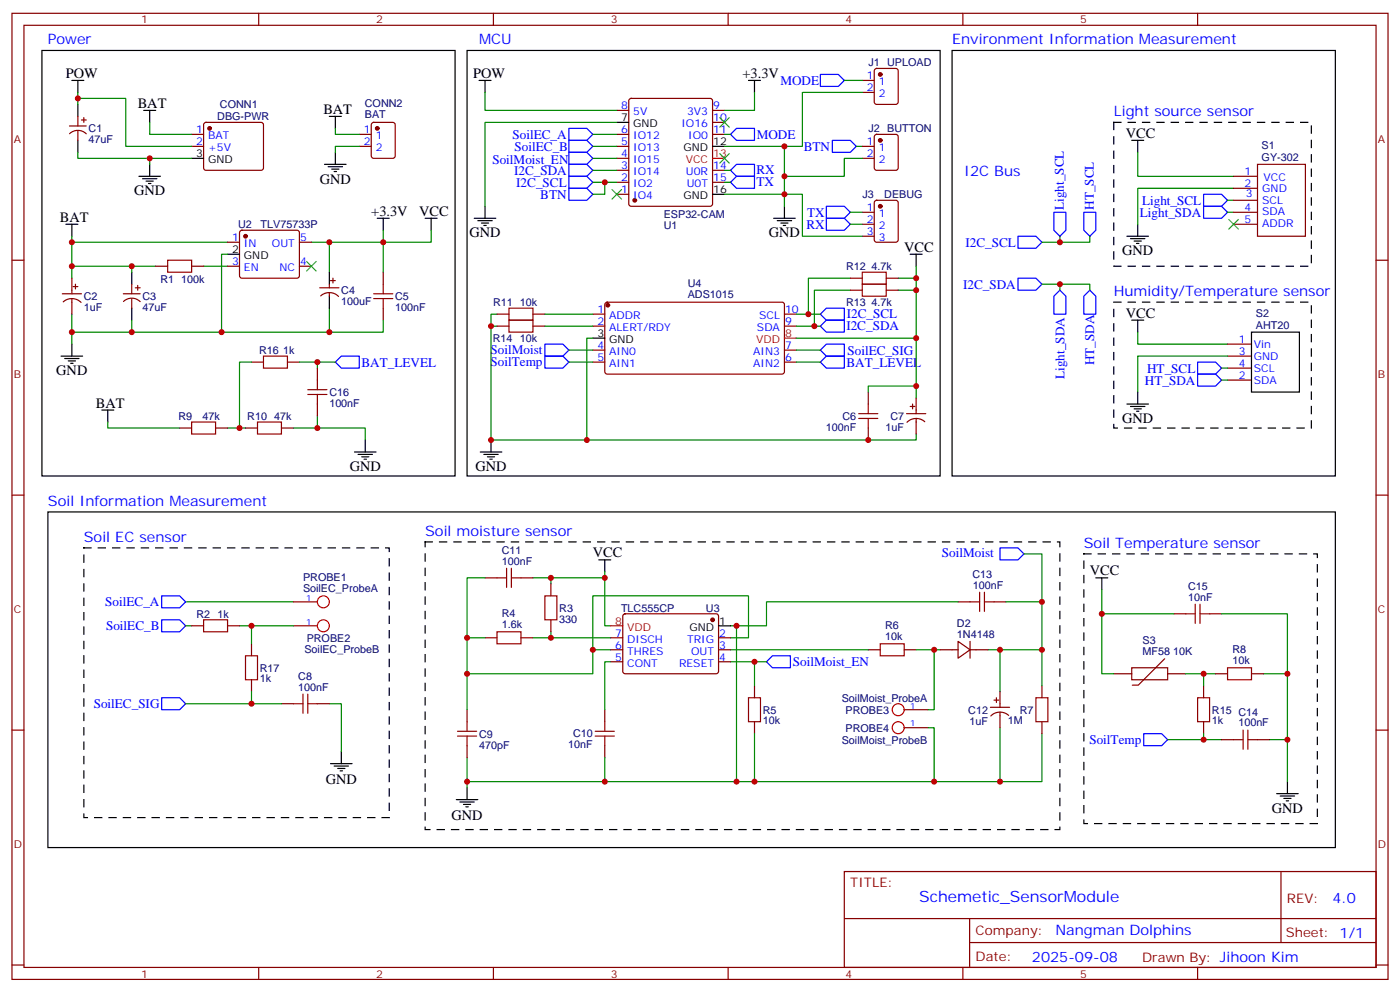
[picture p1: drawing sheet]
<svg xmlns="http://www.w3.org/2000/svg" width="412mm" height="292mm" viewBox="0 0 412 292" stroke-linecap="round" stroke-linejoin="round" font-family="sans-serif">
<g fill="none" stroke="#870000" stroke-width=".35">
<path d="M3.5 3.9h405.4v284.4h-405.4zM7.1 7.4h398.2v277.3h-398.2zM76.2 3.9v3.5M145.3 3.9v3.5M214.5 3.9v3.5M283.6 3.9v3.5M352.8 3.9v3.5M20.5 37.1h4.9M20.5 39.3a3.5 3.5 0 0 1 4.9 .1M22.9 34.3v2.8M22.9 38.5v2.8M24 35.3h1.4"/>
<path d="M24.7 34.6v1.4M56.4 39.5h3.6M60.2 36.2l.5-.2h16.2l.5 .2 .2 .5v12.7l-.2 .5-.5 .2h-16.2l-.5-.2-.2-.5v-12.7zM105.8 39.5h3.6M109.6 36.2l.5-.2h5.6l.7 .4v9.5l-.4 .6-5.9 .1-.7-.5v-9.4zM181.7 39.5h3.5M181.7 32.5h3.5M185.4 29.2l.5-.2h23.3l.5 .2 .2 .5v30.3l-.2 .5-.5 .2h-23.3l-.5-.2-.2-.5v-30.3zM209.9 39.5h3.5M209.9 32.5h3.5M209.9 36h3.5M254 23.7h3.5"/>
<path d="M254 27.2h3.5M257.8 20.4l.4-.3h5.7l.6 .5 .1 9.4-.5 .7h-5.9l-.6-.4-.1-9.5zM257.8 39.8l.4-.3h5.7l.6 .5 .1 9.4-.5 .7h-5.9l-.6-.4-.1-9.4zM56.4 43.1h3.6M105.8 43.1h3.6M181.7 57.2h3.5M181.7 53.7h3.5M181.7 50.1h3.5M181.7 46.6h3.5M181.7 43.1h3.5M209.9 53.7h3.5M209.9 50.1h3.5"/>
<path d="M254 46.6h3.5M254 43.1h3.5M257.8 59.2l.4-.3h5.7l.6 .5 .1 11.2-.5 .6-5.9 .1-.6-.5-.1-11.1zM363.4 51.9h7M363.4 55.4h7M363.4 58.9h7M370.4 48.4h14.1v21.1h-14.1zM3.5 76.6h3.6M45.9 78.4h3.5M56.4 78.4h3.6M67 78.4h3.6M67 71.3h3.6"/>
<path d="M70.8 68l.5-.2h16.2l.5 .2 .2 .5v12.7l-.2 .5-.5 .2h-16.2l-.5-.3-.2-.4v-12.7zM88.2 78.4h3.5M88.2 71.3h3.5M254 62.5h3.5M254 66h3.5M254 69.5h3.5M363.4 62.5h7M363.4 66h7M405.3 76.6h3.6M18.3 86.5h5.7M18.6 88.8a3.8 3.8 0 0 1 5.3 .2M21.2 81.9v4.6"/>
<path d="M21.2 87.9v4.6M21.5 84.3h1.4M22.2 83.6v1.5M36.3 86.5h5M36.4 88.7a3.5 3.5 0 0 1 4.9 .1M38.8 83.6v2.9M38.8 87.9v2.8M39.9 84.7h1.4M40.6 84v1.4M94.2 84.7h5.6M94.5 87.1a3.8 3.8 0 0 1 5.2 .1M97 83.6v1.1"/>
<path d="M97 86.1v1.1M97.4 82.6h1.4M98.1 81.9v1.4M112.9 80.1v3.5M112.9 90.7v3.5M146.4 92.5h3.5M146.4 96h3.5M157 92.5h3.5M157 96h3.5M174.6 92.5h3.6M174.6 96h3.6M178.4 89.1l.5-.2 51.7 .1 .5 .6-.1 20.1-.6 .4-51.8-.1-.4-.6v-19.8z"/>
<path d="M231.1 92.5h3.5M231.1 96h3.5M250.5 81.9h3.5M250.5 85.4h3.5M261.1 81.9h3.5M261.1 85.4h3.5M74.1 106.6h3.5M84.7 106.6h3.5M93.5 108.3v3.6M93.5 118.9v3.5M174.6 103h3.6M174.6 106.6h3.6"/>
<path d="M231.1 103h3.5M231.1 106.6h3.5M255.8 115.4v3.5M268.1 119.6h1.4M268.8 118.9v1.4M269.9 117.2v4.5M361.6 101.3h7.1M361.6 104.8h7.1M361.6 108.3h7.1M361.6 111.9h7.1M52.9 126h3.5M63.5 126h3.5"/>
<path d="M72.3 126h3.5M82.9 126h3.5M255.8 126v3.5M267.1 121.7h5.6M269.9 123.2v4.5M272.4 124.1a3.8 3.8 0 0 0-5.2 .2M3.5 145.7h3.6M405.3 145.7h3.6M86.4 177.1h7.1M142.9 170.1h3.5M153.5 170.1h3.5M162.3 171.8v3.6"/>
<path d="M282.2 177.1h3.6M292.8 177.1h3.5M56.4 184.2h3.6M67 184.2h3.6M74.1 189.5v3.5M86.4 184.2h7.1M142.9 187.7h3.5M153.5 187.7h3.5M162.3 182.4v3.5M179.9 187.7h3.5M179.9 191.2h3.5M179.9 194.8h3.5"/>
<path d="M183.7 180.9l.4-.2h27.1l.5 .7-.1 16.5-.6 .4-27.1-.1-.5-.6v-16.2zM211.7 187.7h3.5M211.7 191.2h3.5M211.7 194.8h3.5M255.8 191.2h3.5M266.3 191.2h3.6M276.9 191.2h5.3M282.2 188.8l3.6 2.4-3.6 2.5zM285.8 191.2h5.2M285.8 188.8v4.9M328.1 198.3h5.3M333.4 196.5h10.6v3.6h-10.6z"/>
<path d="M343.1 193.9l-7.8 7.7h-1.7M344 198.3h5.2M345.7 180.7h3.5M356.3 180.7h3.5M358.1 198.3h3.5M368.7 198.3h3.5M3.5 214.9h3.6M74.1 200.1v3.5M82.9 207.1h3.5M93.5 207.1h3.5M137.6 208.9v3.5M137.6 219.5v3.5"/>
<path d="M178.2 208.9v3.5M178.2 219.5v3.5M222.2 201.8v3.6M222.2 212.4v3.5M266.3 208.9h7.1M266.3 214.2h7.1M291.7 208.2h5.7M292.8 206.1h1.4M293.5 205.4v1.4M294.6 203.6v4.6M294.6 209.6v4.6M297.1 210.6a3.8 3.8 0 0 0-5.2 .1"/>
<path d="M306.9 201.8v3.6M306.9 212.4v3.5M354.5 201.8v3.6M354.5 212.4v3.5M359.8 217.7h3.6M370.4 217.7h3.5M405.3 214.9h3.6M248.7 256.5h156.6v28.2h-156.6zM377.3 256.5v20.9M248.7 270.4h156.5M285.6 277.4h119.6M285.6 270.4v14.1"/>
<path d="M3.5 284h3.6M76.2 284.7v3.6M145.3 284.7v3.6M214.5 284.7v3.6M283.6 284.7v3.6M352.8 284.7v3.6M405.3 284h3.6"/>
</g>
<g fill="#870000" stroke="#870000" stroke-width=".35">
<circle cx="187" cy="58.9" r=".53"/>
<circle cx="61.7" cy="37.8" r=".53"/>
<circle cx="259.3" cy="60.7" r=".53"/>
<circle cx="259.3" cy="21.9" r=".53"/>
<circle cx="72.3" cy="69.5" r=".53"/>
<circle cx="179" cy="89.8" r=".53"/>
<circle cx="259.3" cy="41.3" r=".53"/>
<circle cx="111.1" cy="37.8" r=".53"/>
<circle cx="209.9" cy="182.4" r=".53"/>
</g>
<g fill="none" stroke="#000" stroke-width=".35">
<path d="M12.3 14.9h121.8v125.2h-121.8zM137.6 14.9h139.3v125.2h-139.3zM280.5 14.9h112.8v125.2h-112.8zM21.2 23.7h3.5M22.9 23.7v3.5M22.9 30.7v3.6M42.3 32.5h3.6M44.1 32.5v3.5M97 34.3h3.5M98.8 34.3v3.5M141.1 23.7h3.5M142.9 23.7v3.5"/>
<path d="M181.7 36h3.5M220.5 23.7h3.5M222.2 23.7v3.5M22.9 41.3v3.5M40.9 51.9h6.4M42 52.6h4.2M43 53.3h2.2M43.7 54h.7M44.1 48.4v3.5M56.4 46.6h3.6M95.6 48.4h6.4M96.7 49.1h4.2"/>
<path d="M97.7 49.8h2.1M98.4 50.5h.7M98.8 44.8v3.6M209.9 43.1h3.5M209.9 57.2h3.5M333.4 41.3h3.5M335.1 41.3v3.5M19.4 66h3.5M21.2 66v3.5M67 74.8h3.6M111.1 64.2h3.6M112.9 64.2v3.6"/>
<path d="M125.2 64.2h3.6M127 64.2v3.6M139.7 64.2h6.3M140.8 64.9h4.2M141.8 65.7h2.1M142.5 66.4h.7M142.9 60.7v3.5M227.9 64.2h6.3M229 64.9h4.2M230 65.7h2.1M230.7 66.4h.7M231.1 60.7v3.5"/>
<path d="M268.1 74.8h3.5M269.9 74.8v3.6M332 69.5h6.3M333 70.2h4.3M334.1 70.9h2.1M334.8 71.6h.7M335.1 66v3.5M38.8 80.1v3.5M38.8 90.7v3.5M97 80.1v3.5M97 87.2v3.5M174.6 99.5h3.6"/>
<path d="M333.4 94.2h3.5M335.1 94.2v3.6M368.7 97.8h14.1v17.6h-14.1zM18 104.8h6.3M19 105.5h4.3M20.1 106.2h2.1M20.8 106.9h.7M21.2 101.3v3.5M332 118.9h6.3M333 119.6h4.3M335.1 115.4v3.5M30 120.7h3.5"/>
<path d="M31.7 120.7v3.5M104.4 133h6.4M105.5 133.7h4.2M106.5 134.4h2.2M107.2 135.1h.7M107.6 129.5v3.5M141.5 133h6.3M142.5 133.7h4.3M143.6 134.4h2.1M144.3 135.1h.7M144.6 129.5v3.5M334.1 120.3h2.1"/>
<path d="M334.8 121h.7M14.1 150.7h379.2v98.7h-379.2zM176.4 164.8h3.5M178.2 164.8v3.5M322.8 170.1h3.5M324.6 170.1v3.5M211.7 184.2h3.5M97.4 224.8h6.3M98.4 225.5h4.3M99.5 226.2h2.1M100.2 226.9h.7M100.5 221.2v3.6"/>
<path d="M134.4 235.3h6.4M135.5 236h4.2M136.5 236.7h2.1M137.2 237.5h.7M137.6 231.8v3.5M376.1 233.6h6.3M377.1 234.3h4.3M378.2 235h2.1M378.9 235.7h.7M379.2 230v3.6"/>
</g>
<g fill="none" stroke="#f00" stroke-width=".35">
<path d="M209.9 46.6h3.5M231.1 99.5h3.5M179.9 184.2h3.5"/>
<circle cx="95.2" cy="177.1" r="1.76"/>
<circle cx="95.2" cy="184.2" r="1.76"/>
<circle cx="264.6" cy="214.2" r="1.76"/>
<circle cx="264.6" cy="208.9" r="1.76"/>
</g>
<g fill="none" stroke="#008700" stroke-width=".35">
<path d="M22.9 29h14.1v14.1h19.4M22.9 27.2v3.5M44.1 36v3.5h12.3M98.8 37.8v1.7h7M142.9 27.2v5.3h38.8M174.6 39.5h7.1M181.7 36h-38.8v24.7M213.4 39.5h1.8M222.2 27.2v5.3h-8.8M248.7 23.7h5.3M254 27.2h-17.6v15.9h-5.3M22.9 44.8v1.8h21.2"/>
<path d="M56.4 46.6h-12.3v1.8M105.8 43.1h-7v1.7M174.6 43.1h7.1M174.6 50.1h7.1M174.6 53.7h7.1M174.6 46.6h7.1M178.2 53.7v3.5h-3.6M213.4 57.2h17.7v3.5M213.4 43.1h17.7v14.1h5.3v12.3h17.6M213.4 50.1h1.8M213.4 53.7h1.8M252.2 43.1h1.8"/>
<path d="M254 46.6h-5.3v5.3h-17.6M335.1 44.8v7.1h28.3M361.6 58.9h1.8M363.4 55.4h-28.3v10.6M21.2 69.5v1.8h45.8M21.2 71.3v7.1h24.7M21.2 78.4v3.5M38.8 78.4v1.7M60 78.4h7M67 74.8h-1.7v23M97 71.3v8.8M112.9 67.8v3.5h-21.2"/>
<path d="M127 67.8v3.5h-14.1v8.8M250.5 62.5h3.5M250.5 66h3.5M269.9 78.4v21.1h-35.3M312.2 69.5v1.8M321 69.5v1.8h-14.1M361.6 62.5h1.8M21.2 92.5v8.8M38.8 94.2v3.6M97 90.7v7.1h-75.8M112.9 94.2v3.6h-15.9M144.6 96h1.8"/>
<path d="M146.4 92.5h-1.8v37h125.3v-1.8M160.5 96h14.1M160.5 92.5h14.1M174.6 99.5h-1.7v30M234.6 96h7.1M234.6 92.5h7.1M250.5 85.4h-10.6v10.6M250.5 81.9h-12.4v10.6M264.6 81.9h5.3M264.6 85.4h5.3M269.9 99.5v17.7M306.9 83.6h14.1v1.8"/>
<path d="M312.2 83.6v1.8M335.1 97.8v3.5h26.5M74.1 106.6h-3.5v19.4M88.2 106.6h10.6M93.5 106.6v1.7M167.6 103h7M167.6 106.6h7M234.6 103h7.1M234.6 106.6h7.1M269.9 113.6h-14.1v1.8M359.8 108.3h1.8M359.8 111.9h1.8"/>
<path d="M361.6 104.8h-26.5v10.6M31.7 124.2v1.8h21.2M67 126h5.3M86.4 126h21.2v3.5M93.5 122.4v3.6M54.7 177.1h31.7M142.9 170.1h-5.3v17.6M157 170.1h5.3v1.7M162.3 170.1h15.9M178.2 168.3v15.9h1.7M282.2 177.1h-56.4v7.1h-8.8M296.3 177.1h10.6"/>
<path d="M301.6 163h5.3v38.8M324.6 173.6v24.7h3.5M54.7 184.2h1.7M70.6 184.2h15.8M74.1 184.2v5.3M142.9 187.7h-5.3v21.2M162.3 185.9v1.8h-5.3M162.3 187.7h17.6M179.9 194.8h-1.7v14.1M179.9 191.2h-5.3v7.1h-37M215.2 187.7h5.3v-12.3h-45.9v15.8M215.2 184.2h1.8v45.8"/>
<path d="M215.2 191.2h40.6M215.2 194.8h10.6M222.2 194.8v7M269.9 191.2h7M275.2 191.2v17.7h-1.8M291 191.2h3.6v12.4M294.6 191.2h12.3M324.6 180.7h21.1M349.2 198.3h8.9M354.5 198.3v3.5M359.8 180.7h19.4v17.6M372.2 198.3h7v31.7"/>
<path d="M54.7 207.1h19.4M74.1 203.6v3.5h8.8M97 207.1h3.5v14.1M222.2 215.9v14.1M273.4 214.2h1.8v15.8M294.6 214.2v15.8M306.9 215.9v14.1h-128.7M354.5 215.9v1.8h-10.5M354.5 217.7h5.3M373.9 217.7h5.3M137.6 223v8.8M178.2 223v7h-40.6"/>
</g>
<g fill="none" stroke="#00f" stroke-width=".35">
<path d="M167.6 37.8h5.3l1.7 1.7-1.7 1.8h-5.3zM215.2 39.5l1.8-1.7h5.2v3.5h-5.2zM241.7 21.9h5.2l1.8 1.8-1.8 1.7h-5.2zM167.6 44.8h5.3l1.7 1.8-1.7 1.8h-5.3zM167.6 51.9h5.3l1.7 1.8-1.7 1.7h-5.3zM167.6 48.4h5.3l1.7 1.7-1.7 1.8h-5.3zM167.6 41.3h5.3l1.7 1.8-1.7 1.7h-5.3zM167.6 55.4h5.3l1.7 1.8-1.7 1.7h-5.3zM215.2 50.1l1.8-1.7h5.2v3.5h-5.2zM215.2 53.7l1.8-1.8h5.2v3.5h-5.2zM245.2 41.3h5.3l1.7 1.8-1.7 1.7h-5.3zM354.5 57.2h5.3l1.8 1.7-1.8 1.8h-5.3z"/>
<path d="M243.4 64.2h5.3l1.8 1.8-1.8 1.8h-5.3zM243.4 60.7h5.3l1.8 1.8-1.8 1.7h-5.3zM299.9 69.5h5.3l1.7 1.8-1.7 1.8h-5.3zM310.4 62.5h3.6v5.3l-1.8 1.7-1.8-1.7zM319.3 62.5h3.5v5.3l-1.8 1.7-1.7-1.7zM354.5 60.7h5.3l1.8 1.8-1.8 1.7h-5.3zM241.7 96l1.7-1.8h5.3v3.6h-5.3zM241.7 92.5l1.7-1.8h5.3v3.5h-5.3zM299.9 81.9h5.3l1.7 1.7-1.7 1.8h-5.3zM312.2 85.4l1.8 1.8v5.3h-3.6v-5.3zM321 85.4l1.8 1.8v5.3h-3.5v-5.3zM98.8 106.6l1.7-1.8h5.3v3.5h-5.3z"/>
<path d="M160.5 104.8h5.3l1.8 1.8-1.8 1.7h-5.3zM160.5 101.3h5.3l1.8 1.7-1.8 1.8h-5.3zM241.7 103l1.7-1.7h5.3v3.5h-5.3zM241.7 106.6l1.7-1.8h5.3v3.5h-5.3zM352.8 106.6h5.3l1.7 1.7-1.7 1.8h-5.3zM352.8 110.1h5.3l1.7 1.8-1.7 1.7h-5.3zM47.6 175.4h5.3l1.8 1.7-1.8 1.8h-5.3zM294.6 161.3h5.3l1.7 1.7-1.7 1.8h-5.3zM47.6 182.4h5.3l1.8 1.8-1.8 1.7h-5.3zM225.8 194.8l1.7-1.8h5.3v3.5h-5.3zM47.6 205.4h5.3l1.8 1.7-1.8 1.8h-5.3zM336.9 215.9h5.3l1.8 1.8-1.8 1.8h-5.3z"/>
</g>
<path d="M212 34.6l2.8 2.8M214.8 34.6l-2.8 2.8M180.3 55.8l2.8 2.8M183.1 55.8l-2.8 2.8M212 45.2l2.8 2.8M214.8 45.2l-2.8 2.8M90.3 76.9l2.8 2.9M93.1 76.9l-2.8 2.9M361.9 64.6l2.9 2.8M364.8 64.6l-2.9 2.8" fill="none" stroke="#3c3" stroke-width=".35"/>
<path d="M328.1 36h58.2v42.4h-58.2zM328.1 88.9h58.2v37.1h-58.2zM125.2 159.5h187v84.7h-187zM24.7 161.3h90v79.3h-90zM319.3 163h68.8v79.4h-68.8z" fill="none" stroke="#000" stroke-width=".35" stroke-dasharray="2.1 2.1"/>
<g fill="none" stroke="#a10000" stroke-width=".35">
<path d="M49.4 76.6h7v3.5h-7zM110.1 87.9h5.6M110.1 86.5h5.6M112.9 83.6v2.9M112.9 87.9v2.8M149.9 90.7h7.1v3.5h-7.1zM149.9 94.2h7.1v3.6h-7.1zM254 80.1h7.1v3.5h-7.1zM254 83.6h7.1v3.6h-7.1zM77.6 104.8h7.1v3.5h-7.1zM90.7 116.1h5.6M90.7 114.7h5.6"/>
<path d="M93.5 111.9v2.8M93.5 116.1v2.8M255.8 118.9v2.8M56.4 124.2h7.1v3.5h-7.1zM75.8 124.2h7.1v3.5h-7.1zM252.9 123.2h5.7M252.9 121.7h5.7M255.8 123.2v2.8M146.4 170.1h2.8M149.2 167.3v5.6M150.6 170.1h2.9M150.6 167.3v5.6"/>
<path d="M160.5 175.4h3.5v7h-3.5zM285.8 177.1h2.8M288.6 174.3v5.7M290 174.3v5.7M290 177.1h2.8M352.1 177.8v5.7M353.5 177.8v5.7M60 182.4h7v3.5h-7zM72.3 193h3.5v7.1h-3.5zM146.4 185.9h7.1v3.6h-7.1zM259.3 189.5h7v3.5h-7zM349.2 180.7h2.9"/>
<path d="M353.5 180.7h2.8M361.6 196.5h7.1v3.6h-7.1zM86.4 207.1h2.9M89.3 204.3v5.6M90.7 207.1h2.8M90.7 204.3v5.6M134.8 216.6h5.6M134.8 215.2h5.6M137.6 212.4v2.8M137.6 216.6v2.9M175.3 216.6h5.7M175.3 215.2h5.7"/>
<path d="M178.2 212.4v2.8M178.2 216.6v2.9M220.5 205.4h3.5v7h-3.5zM305.2 205.4h3.5v7h-3.5zM352.8 205.4h3.5v7h-3.5zM363.4 217.7h2.8M366.2 214.9v5.6M367.6 217.7h2.8M367.6 214.9v5.6"/>
</g>
<g fill="#c00">
<circle cx="312.2" cy="83.6" r=".88"/>
<circle cx="312.2" cy="71.3" r=".88"/>
<circle cx="354.5" cy="217.7" r=".88"/>
<circle cx="379.2" cy="217.7" r=".88"/>
<circle cx="354.5" cy="198.3" r=".88"/>
<circle cx="144.6" cy="96" r=".88"/>
<circle cx="70.6" cy="126" r=".88"/>
<circle cx="231.1" cy="57.2" r=".88"/>
<circle cx="238.1" cy="92.5" r=".88"/>
<circle cx="239.9" cy="96" r=".88"/>
<circle cx="269.9" cy="81.9" r=".88"/>
<circle cx="269.9" cy="85.4" r=".88"/>
<circle cx="137.6" cy="230" r=".88"/>
<circle cx="162.3" cy="187.7" r=".88"/>
<circle cx="137.6" cy="187.7" r=".88"/>
<circle cx="137.6" cy="198.3" r=".88"/>
<circle cx="306.9" cy="191.2" r=".88"/>
<circle cx="294.6" cy="191.2" r=".88"/>
<circle cx="275.2" cy="191.2" r=".88"/>
<circle cx="275.2" cy="230" r=".88"/>
<circle cx="162.3" cy="170.1" r=".88"/>
<circle cx="178.2" cy="170.1" r=".88"/>
<circle cx="174.6" cy="191.2" r=".88"/>
<circle cx="178.2" cy="230" r=".88"/>
<circle cx="217" cy="230" r=".88"/>
<circle cx="306.9" cy="177.1" r=".88"/>
<circle cx="217" cy="184.2" r=".88"/>
<circle cx="222.3" cy="194.8" r=".88"/>
<circle cx="222.3" cy="230" r=".88"/>
<circle cx="231.1" cy="43.1" r=".88"/>
<circle cx="231.1" cy="51.9" r=".88"/>
<circle cx="178.2" cy="53.7" r=".88"/>
<circle cx="97" cy="97.8" r=".88"/>
<circle cx="65.3" cy="97.8" r=".88"/>
<circle cx="97" cy="71.3" r=".88"/>
<circle cx="112.9" cy="71.3" r=".88"/>
<circle cx="21.2" cy="71.3" r=".88"/>
<circle cx="21.2" cy="78.4" r=".88"/>
<circle cx="21.2" cy="97.8" r=".88"/>
<circle cx="294.6" cy="230" r=".88"/>
<circle cx="269.9" cy="99.5" r=".88"/>
<circle cx="269.9" cy="113.6" r=".88"/>
<circle cx="255.8" cy="129.5" r=".88"/>
<circle cx="144.6" cy="129.5" r=".88"/>
<circle cx="172.9" cy="129.5" r=".88"/>
<circle cx="22.9" cy="29" r=".88"/>
<circle cx="44.1" cy="46.6" r=".88"/>
<circle cx="38.8" cy="78.4" r=".88"/>
<circle cx="38.8" cy="97.8" r=".88"/>
<circle cx="74.1" cy="184.2" r=".88"/>
<circle cx="74.1" cy="207.1" r=".88"/>
<circle cx="324.6" cy="180.7" r=".88"/>
<circle cx="379.2" cy="198.3" r=".88"/>
<circle cx="93.5" cy="106.6" r=".88"/>
<circle cx="93.5" cy="126" r=".88"/>
</g>
<text font-size="4.6" fill="#00f" x="270.8" y="265.5">Schemetic_SensorModule</text>
<g font-size="4.2" fill="#00f">
<text x="14.1" y="13.1">Power</text>
<text x="141.1" y="13.1">MCU</text>
<text x="280.5" y="13.1">Environment Information Measurement</text>
<text x="328.1" y="34.3">Light source sensor</text>
<text x="284" y="51.9">I2C Bus</text>
<text x="328.1" y="87.2">Humidity/Temperature sensor</text>
<text x="14.1" y="148.9">Soil Information Measurement</text>
<text x="24.7" y="159.5">Soil EC sensor</text>
<text x="125.2" y="157.7">Soil moisture sensor</text>
<text x="319.3" y="161.3">Soil Temperature sensor</text>
<text x="392.5" y="265.8">4.0</text>
<text x="310.9" y="275.3">Nangman Dolphins</text>
<text x="304" y="283.1">2025-09-08</text>
</g>
<g font-size="4.2">
<text x="19.4" y="23">POW</text>
<text x="139.3" y="23">POW</text>
<text x="218.7" y="23">+3.3V</text>
<text x="40.6" y="31.8">BAT</text>
<text x="95.2" y="33.5">BAT</text>
<text x="331.6" y="40.6">VCC</text>
<text x="39.5" y="57.5">GND</text>
<text x="94.2" y="54">GND</text>
<text x="17.6" y="65.3">BAT</text>
<text x="109.4" y="63.5">+3.3V</text>
<text x="123.5" y="63.5">VCC</text>
<text x="138.3" y="69.9">GND</text>
<text x="226.5" y="69.9">GND</text>
<text x="266.3" y="74.1">VCC</text>
<text x="330.6" y="75.2">GND</text>
<text x="331.6" y="93.5">VCC</text>
<text x="16.6" y="110.5">GND</text>
<text x="28.2" y="120">BAT</text>
<text x="330.6" y="124.6">GND</text>
<text x="103" y="138.7">GND</text>
<text x="140.1" y="138.7">GND</text>
<text x="174.6" y="164.1">VCC</text>
<text x="321" y="169.4">VCC</text>
<text x="96" y="230.8">GND</text>
<text x="374.6" y="239.2">GND</text>
<text x="133" y="241.4">GND</text>
</g>
<g font-size="3.9" fill="#00f">
<text x="229.9" y="24.9">MODE</text>
<text x="151" y="40.9">SoilEC_A</text>
<text x="222.9" y="40.9">MODE</text>
<text x="151.6" y="44.5">SoilEC_B</text>
<text x="236.8" y="44.3">BTN</text>
<text x="145" y="48.2">SoilMoist_EN</text>
<text x="151.4" y="51.5">I2C_SDA</text>
<text x="222.9" y="51.3">RX</text>
<text x="152.1" y="55">I2C_SCL</text>
<text x="159.1" y="58.4">BTN</text>
<text x="222.9" y="54.9">TX</text>
<text x="237.8" y="63.9">TX</text>
<text x="313.4" y="61.8" transform="rotate(-90 313.4 61.8)">Light_SCL</text>
<text x="322.2" y="61.8" transform="rotate(-90 322.2 61.8)">HT_SCL</text>
<text x="335.8" y="63.8">Light_SDA</text>
<text x="336.4" y="60.3">Light_SCL</text>
<text x="237.6" y="67.4">RX</text>
<text x="284.4" y="72.6">I2C_SCL</text>
<text x="283.7" y="85">I2C_SDA</text>
<text x="249.4" y="93.6">I2C_SCL</text>
<text x="249.3" y="97.1">I2C_SDA</text>
<text x="106.5" y="107.9">BAT_LEVEL</text>
<text x="144.5" y="104.3">SoilMoist</text>
<text x="144.5" y="107.8">SoilTemp</text>
<text x="249.4" y="107.9">BAT_LEVEL</text>
<text x="249.7" y="104.5">SoilEC_SIG</text>
<text x="322.4" y="107.5" transform="rotate(-90 322.4 107.5)">HT_SDA</text>
<text x="313.5" y="111.5" transform="rotate(-90 313.5 111.5)">Light_SDA</text>
<text x="337.2" y="113.2">HT_SDA</text>
<text x="337.9" y="109.7">HT_SCL</text>
<text x="277.5" y="164">SoilMoist</text>
<text x="31" y="178.5">SoilEC_A</text>
<text x="31.2" y="185.5">SoilEC_B</text>
<text x="233.5" y="196">SoilMoist_EN</text>
<text x="27.6" y="208.4">SoilEC_SIG</text>
<text x="320.9" y="219">SoilTemp</text>
</g>
<g font-size="3.9" fill="#800">
<text x="250.5" y="261.1">TITLE:</text>
<text x="379.1" y="265.8">REV:</text>
<text x="287.4" y="275.3">Company:</text>
<text x="378.7" y="275.9">Sheet: 1/1</text>
<text x="287.4" y="283">Date:</text>
<text x="336.4" y="283.1">Drawn By: Jihoon Kim</text>
</g>
<g font-size="3.2" fill="#800">
<text x="41.6" y="6.9">1</text>
<text x="110.8" y="6.9">2</text>
<text x="179.9" y="6.9">3</text>
<text x="249.1" y="6.9">4</text>
<text x="318.2" y="6.9">5</text>
<text x="4.1" y="42">A</text>
<text x="405.9" y="42">A</text>
<text x="4.1" y="111.2">B</text>
<text x="405.9" y="111.2">B</text>
<text x="4.1" y="180.3">C</text>
<text x="405.9" y="180.3">C</text>
<text x="4.1" y="249.4">D</text>
<text x="405.9" y="249.4">D</text>
<text x="41.6" y="287.7">1</text>
<text x="110.8" y="287.7">2</text>
<text x="179.9" y="287.7">3</text>
<text x="249.1" y="287.7">4</text>
<text x="318.2" y="287.7">5</text>
</g>
<g font-size="3.2" fill="#00f">
<text x="255.3" y="23.3">1</text>
<text x="255.3" y="26.8">2</text>
<text x="258.8" y="25.1">1</text>
<text x="258.8" y="28.6">2</text>
<text x="183" y="32.1">8</text>
<text x="186.5" y="33.9">5V</text>
<text x="202.4" y="33.9">3V3</text>
<text x="210.1" y="32.1">9</text>
<text x="210.1" y="35.7">10</text>
<text x="57.8" y="39.2">1</text>
<text x="61.3" y="41">BAT</text>
<text x="107.2" y="39.2">1</text>
<text x="110.7" y="41">1</text>
<text x="183" y="39.2">6</text>
<text x="186.5" y="41">IO12</text>
<text x="200.7" y="37.4">IO16</text>
<text x="202.7" y="41">IO0</text>
<text x="210.1" y="39.2">11</text>
<text x="57.8" y="42.7">2</text>
<text x="61.3" y="44.5">+5V</text>
<text x="107.2" y="42.7">2</text>
<text x="110.7" y="44.5">2</text>
<text x="183" y="46.2">4</text>
<text x="183" y="42.7">5</text>
<text x="186.5" y="44.5">IO13</text>
<text x="255.3" y="42.7">1</text>
<text x="255.3" y="46.2">2</text>
<text x="258.8" y="44.5">1</text>
<text x="183" y="53.3">2</text>
<text x="183" y="49.8">3</text>
<text x="186.5" y="51.5">IO14</text>
<text x="186.5" y="48">IO15</text>
<text x="202.1" y="51.5">U0R</text>
<text x="210.1" y="49.8">14</text>
<text x="210.1" y="53.3">15</text>
<text x="258.8" y="48">2</text>
<text x="366.6" y="51.5">1</text>
<text x="372.2" y="53.3">VCC</text>
<text x="183" y="56.8">1</text>
<text x="186.5" y="58.6">IO4</text>
<text x="186.5" y="55.1">IO2</text>
<text x="202.3" y="55.1">U0T</text>
<text x="366.6" y="55.1">2</text>
<text x="367" y="57.9">3</text>
<text x="371.8" y="56.5">GND</text>
<text x="255.3" y="62.1">1</text>
<text x="255.3" y="65.7">2</text>
<text x="258.8" y="63.9">1</text>
<text x="366.6" y="62.1">4</text>
<text x="366.6" y="65.7">5</text>
<text x="371.8" y="60">SCL</text>
<text x="371.8" y="63.2">SDA</text>
<text x="68.4" y="70.9">1</text>
<text x="88.4" y="70.9">5</text>
<text x="255.3" y="69.2">3</text>
<text x="258.8" y="67.4">2</text>
<text x="258.8" y="70.9">3</text>
<text x="371.8" y="66.7">ADDR</text>
<text x="68.4" y="78">3</text>
<text x="71.9" y="72.7">IN</text>
<text x="80.1" y="72.7">OUT</text>
<text x="88.4" y="78">4</text>
<text x="71.9" y="79.8">EN</text>
<text x="82.3" y="79.8">NC</text>
<text x="176" y="92.1">1</text>
<text x="176" y="95.6">2</text>
<text x="179.5" y="93.9">ADDR</text>
<text x="223.6" y="93.9">SCL</text>
<text x="231.2" y="95.6">9</text>
<text x="231.2" y="92.1">10</text>
<text x="179.5" y="97.4">ALERT/RDY</text>
<text x="223" y="97.4">SDA</text>
<text x="364.9" y="100.9">1</text>
<text x="176" y="102.7">4</text>
<text x="176" y="106.2">5</text>
<text x="179.5" y="104.5">AIN0</text>
<text x="179.5" y="108">AIN1</text>
<text x="221.9" y="108">AIN2</text>
<text x="221.9" y="104.5">AIN3</text>
<text x="231.2" y="106.2">6</text>
<text x="231.2" y="102.7">7</text>
<text x="364.9" y="104.5">3</text>
<text x="364.9" y="108">4</text>
<text x="369.4" y="102.3">Vin</text>
<text x="369.4" y="105.9">GND</text>
<text x="364.9" y="111.5">2</text>
<text x="369.4" y="109.4">SCL</text>
<text x="369.4" y="112.9">SDA</text>
<text x="181.3" y="190.9">6</text>
<text x="181.3" y="187.4">7</text>
<text x="184.7" y="189.1">DISCH</text>
<text x="202.4" y="189.1">TRIG</text>
<text x="211.8" y="187.4">2</text>
<text x="211.8" y="190.9">3</text>
<text x="181.3" y="194.4">5</text>
<text x="184.7" y="196.2">CONT</text>
<text x="184.7" y="192.7">THRES</text>
<text x="200" y="196.2">RESET</text>
<text x="203.6" y="192.7">OUT</text>
<text x="211.8" y="194.4">4</text>
</g>
<g font-size="3.2" fill="#000080">
<text x="255.8" y="19.6">J1 UPLOAD</text>
<text x="64" y="35.4">DBG-PWR</text>
<text x="64.8" y="31.9">CONN1</text>
<text x="107.5" y="34.8">BAT</text>
<text x="107.5" y="31.6">CONN2</text>
<text x="26.1" y="38.9">C1</text>
<text x="255.8" y="39">J2 BUTTON</text>
<text x="26.1" y="42.1">47uF</text>
<text x="371.6" y="47.3">GY-302</text>
<text x="371.6" y="43.8">S1</text>
<text x="254" y="58.4">J3</text>
<text x="260.5" y="58.4">DEBUG</text>
<text x="195.5" y="64.2">ESP32-CAM</text>
<text x="70.2" y="67.2">U2</text>
<text x="76.8" y="67.2">TLV75733P</text>
<text x="195.5" y="67.4">U1</text>
<text x="47.3" y="83.2">R1</text>
<text x="53.4" y="83.2">100k</text>
<text x="249.2" y="79.5">R12</text>
<text x="256.7" y="79.5">4.7k</text>
<text x="24.7" y="88.3">C2</text>
<text x="42" y="88.3">C3</text>
<text x="100.5" y="89.8">100uF</text>
<text x="100.5" y="86.5">C4</text>
<text x="116.4" y="88.3">C5</text>
<text x="202.6" y="87.7">ADS1015</text>
<text x="202.6" y="84.5">U4</text>
<text x="24.7" y="91.5">1uF</text>
<text x="42" y="91.5">47uF</text>
<text x="116.4" y="91.5">100nF</text>
<text x="145.3" y="90.1">R11</text>
<text x="153.1" y="90.1">10k</text>
<text x="249.2" y="90.1">R13</text>
<text x="256.7" y="90.1">4.7k</text>
<text x="370" y="93.3">S2</text>
<text x="145.1" y="100.6">R14</text>
<text x="153.1" y="100.6">10k</text>
<text x="370" y="96.7">AHT20</text>
<text x="76.4" y="104.2">R16</text>
<text x="83.5" y="104.2">1k</text>
<text x="97" y="119.7">100nF</text>
<text x="97" y="116.6">C16</text>
<text x="52.6" y="123.6">R9</text>
<text x="59.6" y="123.6">47k</text>
<text x="72.8" y="123.6">R10</text>
<text x="80.8" y="123.6">47k</text>
<text x="248.2" y="123.6">C6</text>
<text x="262.3" y="123.6">C7</text>
<text x="243.2" y="126.8">100nF</text>
<text x="260.9" y="126.8">1uF</text>
<text x="147.8" y="166.2">100nF</text>
<text x="147.8" y="163">C11</text>
<text x="89.3" y="171.1">PROBE1</text>
<text x="286.5" y="170.1">C13</text>
<text x="286.6" y="173.2">100nF</text>
<text x="350" y="173.6">C15</text>
<text x="89.3" y="174.3">SoilEC_ProbeA</text>
<text x="350" y="176.8">10nF</text>
<text x="57.9" y="181.8">R2</text>
<text x="64.1" y="181.8">1k</text>
<text x="147.8" y="184.9">1.6k</text>
<text x="147.8" y="181.7">R4</text>
<text x="164.7" y="183.2">330</text>
<text x="164.7" y="180">R3</text>
<text x="182.9" y="180">TLC555CP</text>
<text x="208" y="180">U3</text>
<text x="260.7" y="185.2">R6</text>
<text x="281.9" y="184.5">D2</text>
<text x="90.3" y="188.9">PROBE2</text>
<text x="260.7" y="188.4">10k</text>
<text x="281.9" y="187.7">1N4148</text>
<text x="336.6" y="189.6">S3</text>
<text x="76.6" y="197.7">R17</text>
<text x="89.7" y="192.3">SoilEC_ProbeB</text>
<text x="336.6" y="192.8">MF58 10K</text>
<text x="363" y="195.5">10k</text>
<text x="363" y="192.3">R8</text>
<text x="76.6" y="200.9">1k</text>
<text x="87.9" y="203.2">100nF</text>
<text x="87.9" y="200.1">C8</text>
<text x="248" y="206.5">SoilMoist_ProbeA</text>
<text x="357" y="210">R15 C14</text>
<text x="224.7" y="213.2">10k</text>
<text x="224.7" y="210">R5</text>
<text x="249.1" y="210.1">PROBE3</text>
<text x="249.1" y="215.3">PROBE4</text>
<text x="285.2" y="210">C12</text>
<text x="285.6" y="213.2">1uF</text>
<text x="296.9" y="213.2">1M</text>
<text x="300.4" y="210">R7</text>
<text x="357" y="213.2">1k</text>
<text x="364.8" y="213.8">100nF</text>
<text x="141.1" y="220.3">470pF</text>
<text x="141.1" y="217.1">C9</text>
<text x="167.4" y="220.3">10nF</text>
<text x="168.8" y="217.1">C10</text>
<text x="248" y="218.9">SoilMoist_ProbeB</text>
</g>
<g font-size="3.2">
<text x="183" y="35.7">7</text>
<text x="186.5" y="37.4">GND</text>
<text x="57.8" y="46.2">3</text>
<text x="201.3" y="44.5">GND</text>
<text x="210.1" y="42.7">12</text>
<text x="61.3" y="48">GND</text>
<text x="201.3" y="58.6">GND</text>
<text x="210.1" y="56.8">16</text>
<text x="68.4" y="74.5">2</text>
<text x="71.9" y="76.2">GND</text>
<text x="176" y="99.2">3</text>
<text x="179.5" y="100.9">GND</text>
<text x="203.1" y="185.6">GND</text>
<text x="211.8" y="183.8">1</text>
</g>
<g font-size="3.2" fill="#f00">
<text x="210.1" y="46.2">13</text>
<text x="202" y="48">VCC</text>
<text x="222.7" y="100.9">VDD</text>
<text x="231.2" y="99.2">8</text>
<text x="181.3" y="183.8">8</text>
<text x="184.7" y="185.6">VDD</text>
</g>
<g font-size="2.5" fill="#00f">
<text x="90.2" y="176.8">1</text>
<text x="90.2" y="183.8">1</text>
<text x="268.1" y="208.5">1</text>
<text x="268.1" y="213.8">1</text>
</g>
</svg>
